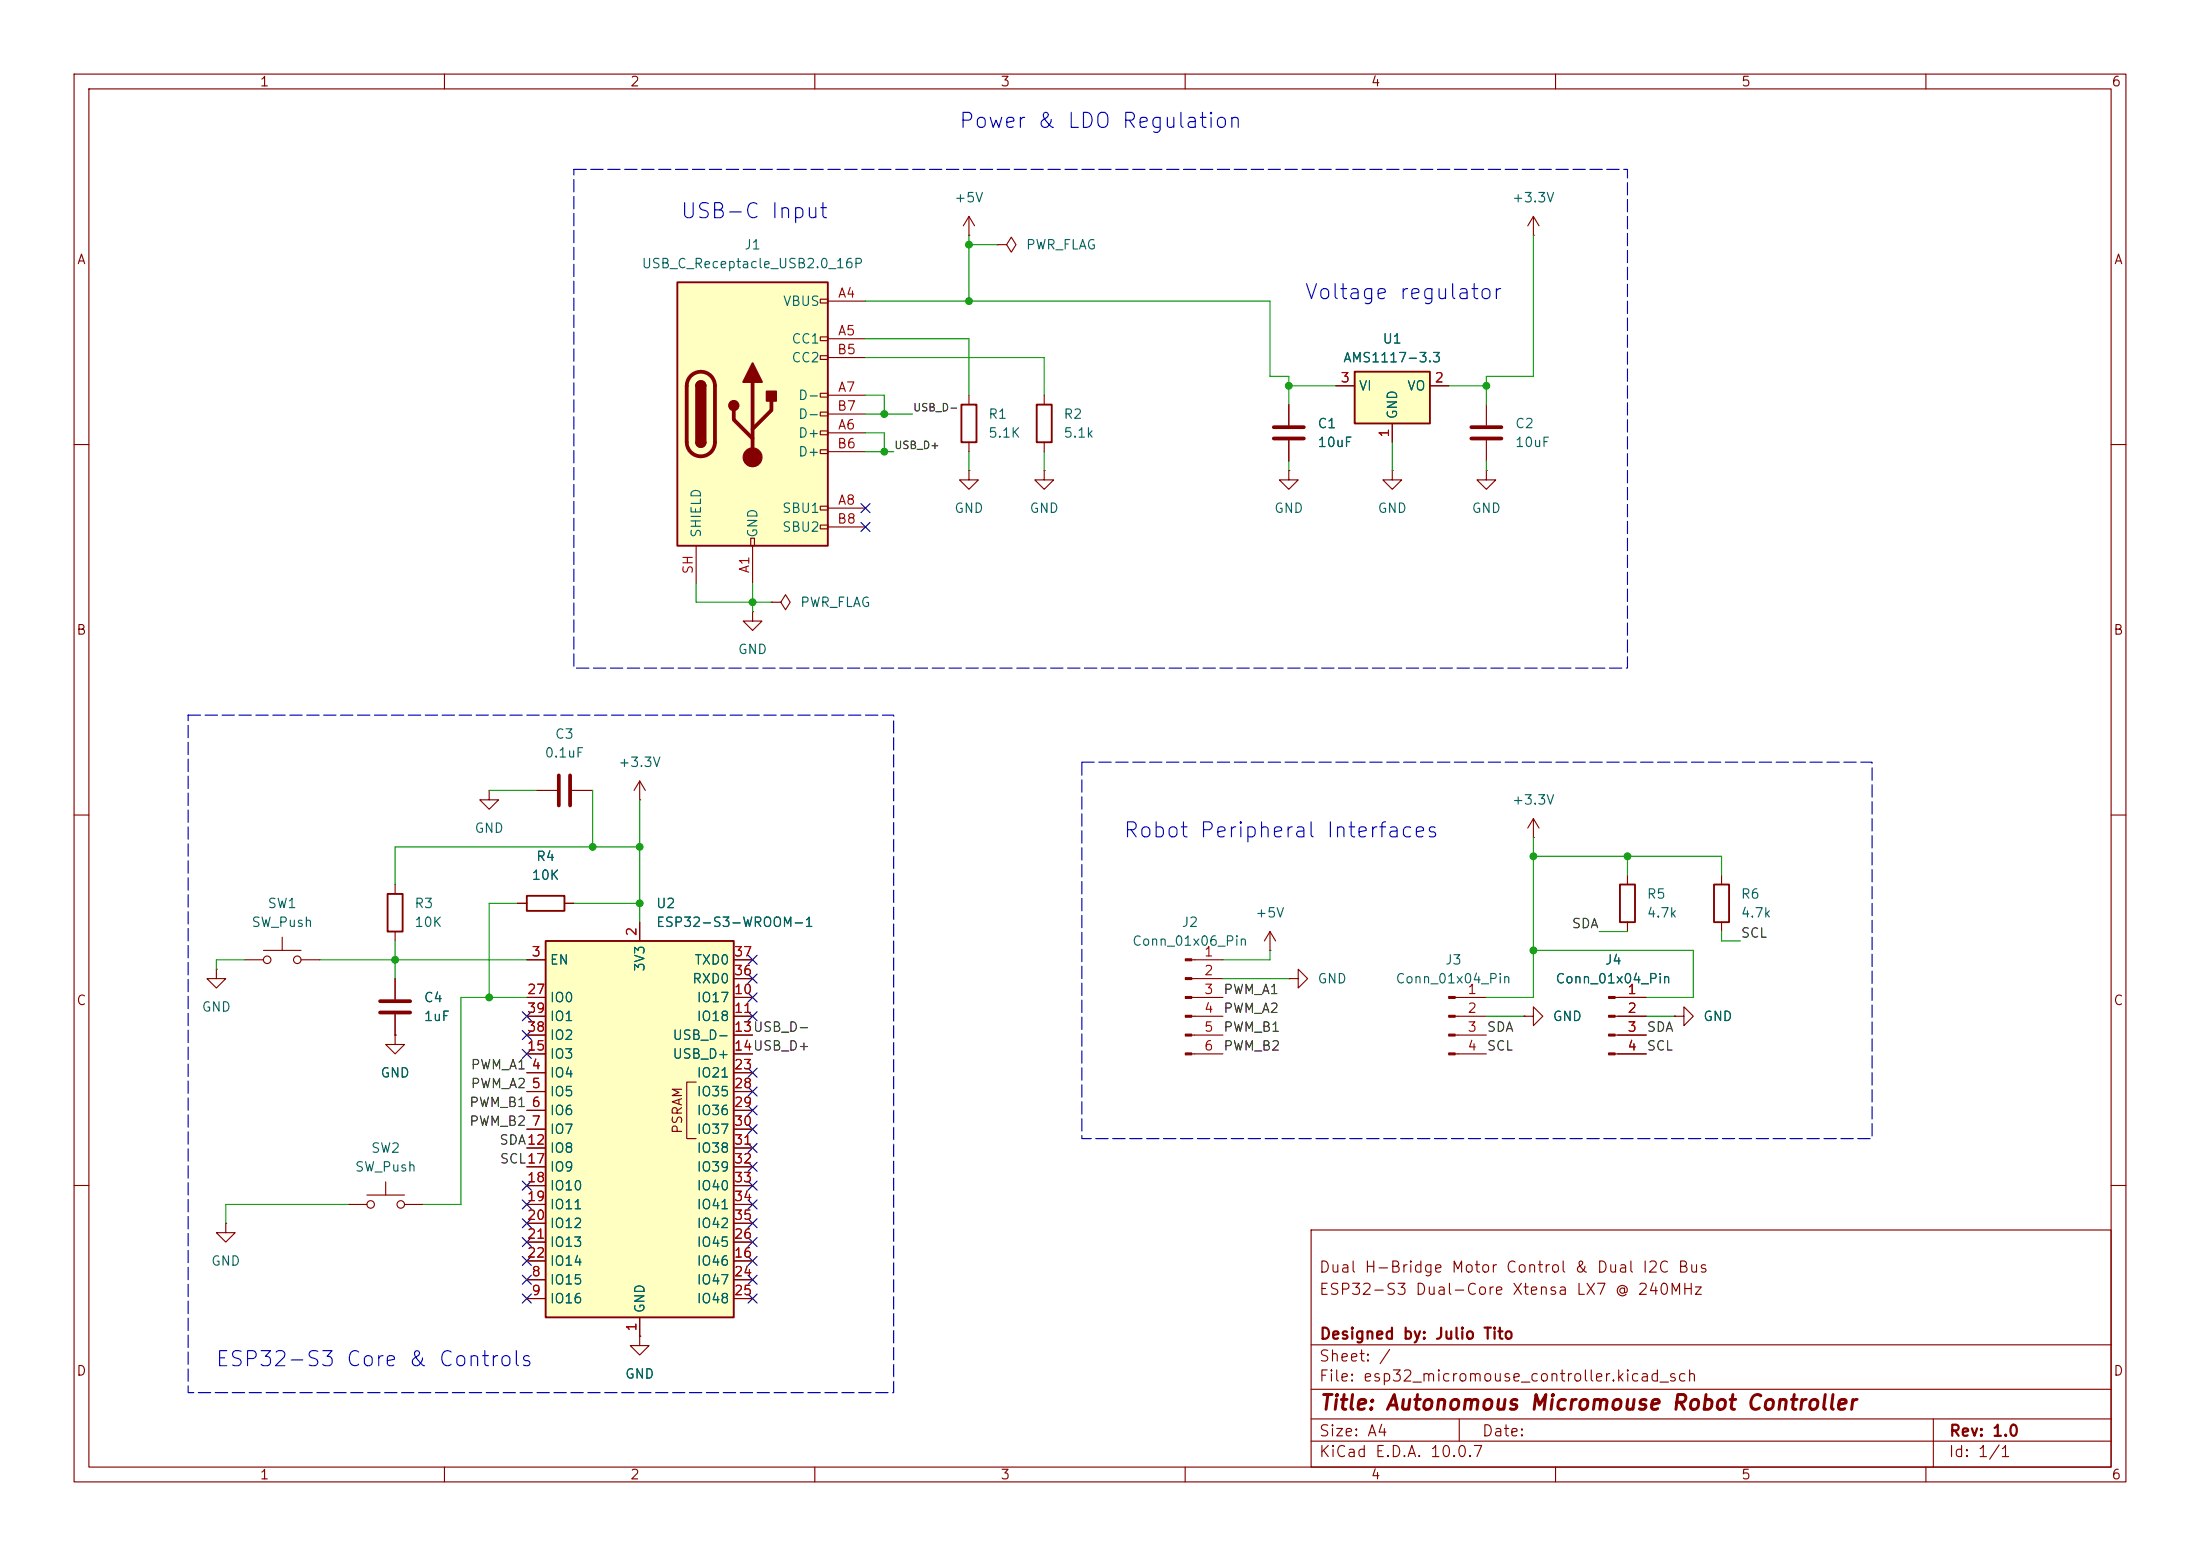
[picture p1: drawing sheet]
<svg xmlns="http://www.w3.org/2000/svg" width="297mm" height="210mm" viewBox="0 0 297 210" stroke-linecap="round" stroke-linejoin="round" font-family="sans-serif">
<g fill="none" stroke="#840000" stroke-width=".15">
<path d="M10 10h277v190h-277zM12 12h273v186h-273zM60 10v2M110 10v2M160 10v2M210 10v2M260 10v2M130.8 53.3v1.3M130.8 59.7v1.3M141 53.3v1.3M141 59.7v1.3M174 54.6v2.8"/>
<path d="M174 59.4v2.8M200.7 54.6v2.8M200.7 59.4v2.8M10 60h2M130.8 63.5v1.3h1.3l-1.3 1.2-1.3-1.2h1.3M130.8 63.5h.1M141 63.5v1.3h1.2l-1.2 1.2-1.3-1.2h1.3M141 63.5h.1M188 63.5v1.3h1.2l-1.2 1.2-1.3-1.2h1.3M188 63.5h.1M200.7 63.5v1.3h1.2l-1.2 1.2-1.3-1.2h1.3M200.7 63.5h.1"/>
<path d="M285 60h2M101.6 82.6v1.2h1.3l-1.3 1.3-1.3-1.3h1.3M101.6 82.6h.1M104.1 81.3h1.3l.6-1 .7 1-.7 1-.6-1M104.1 81.3h.1M10 110h2M53.3 119.4v1.3M66 106.7v1.3h-1.2l1.2 1.2 1.3-1.2h-1.3M66 106.7h.1M207 113h.1M207 110.5l-.8 1.3M207 110.5l.8 1.3"/>
<path d="M207 110.5v2.5M232.4 118.1v1.3M285 110h2M29.2 130.8v1.3h-1.3l1.3 1.3 1.3-1.3h-1.3M29.2 130.8h.1M33 129.5h2.6M35.6 128.3h5M38.1 126.5v1.8M40.6 129.5h2.6M53.3 125.7v1.3M160.9 134.6h4.2M160.9 137.2h4.2"/>
<path d="M160.9 139.7h4.2M160.9 129.5h4.2M160.9 132.1h4.2M171.4 128.3h.1M171.4 125.7l-.7 1.3M171.4 125.7l.8 1.3M171.4 125.7v2.6M174 132.1h1.3v-1.3l1.2 1.3-1.2 1.3v-1.3M174 132.1h.1M205.7 137.2h1.3v-1.3l1.3 1.3-1.3 1.2v-1.2M205.7 137.2h.1M218 134.6h4.2"/>
<path d="M218 137.2h4.2M218 139.7h4.2M226.1 137.2h1.2v-1.3l1.3 1.3-1.3 1.2v-1.2M226.1 137.2h.1M232.4 124.5v1.2M160.9 142.2h4.2M218 142.2h4.2M10 160h2M177 166h108v32h-108zM285 160h2M60 198v2M110 198v2"/>
<path d="M160 198v2M177 194.5h108M177 191.5h108M177 187.5h108M177 181.5h108M197 191.5v3M210 198v2M260 198v2M261 191.5v6.5"/>
<circle cx="36.1" cy="129.5" r=".51"/>
<circle cx="40.1" cy="129.5" r=".51"/>
</g>
<path d="M129.8 54.6h2v5.1h-2zM140 54.6h2v5.1h-2zM231.4 119.4h2v5.1h-2zM52.3 120.7h2.1v5h-2.1z" fill="none" stroke="#840000" stroke-width=".25"/>
<path d="M172 57.7h4M172 59.2h4M198.6 57.7h4.1M198.6 59.2h4.1" fill="none" stroke="#840000" stroke-width=".51"/>
<g fill="#840000" stroke="#840000" stroke-width=".15">
<path d="M217.2 134.5h.8v.2h-.8z"/>
<path d="M217.2 137h.8v.3h-.8z"/>
<path d="M217.2 139.6h.8v.2h-.8z"/>
<path d="M217.2 142.1h.8v.3h-.8z"/>
<path d="M160 129.4h.9v.3h-.9z"/>
<path d="M160 132h.9v.2h-.9z"/>
<path d="M160 134.5h.9v.2h-.9z"/>
<path d="M160 137h.9v.3h-.9z"/>
<path d="M160 139.6h.9v.2h-.9z"/>
<path d="M160 142.1h.9v.3h-.9z"/>
</g>
<path d="M91.4 38.1h20.4v35.6h-20.4z" fill="#ffffc2"/>
<g fill="none" stroke="#840000" stroke-width=".15">
<path d="M134.6 33h1.3l.6-1 .7 1-.7 1-.6-1M134.6 33h.1M207 31.8h.1M207 29.2l-.8 1.3M207 29.2l.8 1.3M207 29.2v2.6M110.7 40.4h1.1v.5h-1.1zM110.7 45.5h1.1v.5h-1.1zM110.7 48h1.1v.5h-1.1zM110.7 53.1h1.1v.5h-1.1zM110.7 55.6h1.1v.5h-1.1zM110.7 58.2h1.1v.5h-1.1z"/>
<path d="M111.8 40.6h5M111.8 45.7h5M111.8 58.4h5M111.8 53.3h5M111.8 48.3h5M111.8 55.9h5M94 73.7v5M101.3 72.6h.6v1.1h-.6zM101.6 73.7v5M110.7 60.7h1.1v.5h-1.1zM110.7 68.3h1.1v.5h-1.1zM110.7 70.9h1.1v.5h-1.1z"/>
<path d="M111.8 68.6h5M111.8 61h5M111.8 71.1h5M174 63.5v1.3h1.3l-1.3 1.2-1.3-1.2h1.3M174 63.5h.1M219.7 118.1v1.3M219.7 124.5v1.2"/>
</g>
<path d="M91.4 38.1h20.4v35.6h-20.4zM94 52.1a.64 .64 0 0 1 .6-.7 .64 .64 0 0 1 .6 .7M94 59.7a.64 .64 0 0 0 .6 .6 .64 .64 0 0 0 .6-.6M218.7 119.4h2v5.1h-2z" fill="none" stroke="#840000" stroke-width=".25"/>
<path d="M93.3 50.7a1.9 1.9 0 0 1 2-.4 1.9 1.9 0 0 1 1.2 1.8v7.6a1.91 1.91 0 0 1-1.9 1.9 1.91 1.91 0 0 1-1.9-1.9v-7.6a1.9 1.9 0 0 1 .6-1.4zM99.1 55.4v1.2l2.5 2.6M101.6 51.6v10.1M104.1 54.1v1.3l-2.5 2.5" fill="none" stroke="#840000" stroke-width=".51"/>
<g fill="#840000" stroke="#840000" stroke-width=".25">
<path d="M94 52.1h1.2v7.6h-1.2z"/>
<path d="M94.2 51.6a.64 .64 0 0 1 .7-.1 .64 .64 0 0 1 .3 .6h-1.2z"/>
<path d="M94 59.7h1.2a.64 .64 0 0 1-.6 .6 .64 .64 0 0 1-.6-.6z"/>
<path d="M101.6 49l1.3 2.6h-2.6z"/>
<path d="M103.5 52.8h1.3v1.3h-1.3z"/>
<circle cx="99.1" cy="54.7" r=".63"/>
</g>
<circle cx="101.6" cy="61.7" r="1.27" fill="#840000" stroke="#840000" stroke-width=".15"/>
<path d="M182.9 50.2h10.1v7h-10.1z" fill="#ffffc2"/>
<path d="M182.9 50.2h10.1v7h-10.1z" fill="none" stroke="#840000" stroke-width=".25"/>
<g fill="none" stroke="#840000" stroke-width=".15">
<path d="M130.8 31.8h.1M130.8 29.2l-.8 1.3M130.8 29.2l.8 1.3M130.8 29.2v2.6M180.3 52.1h2.6M188 57.2v2.5M193 52.1h2.6M72.4 106.7h2.8M77.2 106.7h2.8M196.4 134.6h4.3M196.4 137.2h4.3M196.4 139.7h4.3"/>
<path d="M196.4 142.2h4.3M86.4 180.3v1.3h-1.3l1.3 1.3 1.2-1.3h-1.2M86.4 180.3h.1"/>
</g>
<path d="M75.4 104.6v4.1M77 104.6v4.1" fill="none" stroke="#840000" stroke-width=".51"/>
<g fill="#840000" stroke="#840000" stroke-width=".15">
<path d="M195.6 134.5h.8v.2h-.8z"/>
<path d="M195.6 137h.8v.3h-.8z"/>
<path d="M195.6 139.6h.8v.2h-.8z"/>
<path d="M195.6 142.1h.8v.3h-.8z"/>
</g>
<path d="M73.7 127h25.4v50.8h-25.4z" fill="#ffffc2"/>
<path d="M71.1 120.9h5.1v2h-5.1zM73.7 127h25.4v50.8h-25.4z" fill="none" stroke="#840000" stroke-width=".25"/>
<g fill="none" stroke="#840000" stroke-width=".15">
<path d="M174 54.6v2.8M174 59.4v2.8M180.3 52.1h2.6M188 57.2v2.5M193 52.1h2.6M86.4 108h.1M86.4 105.4v2.6M86.4 105.4l-.8 1.3M86.4 105.4l.7 1.3M53.3 139.7v1.3h-1.2l1.2 1.2 1.3-1.2h-1.3M53.3 139.7h.1M53.3 132.1v2.8"/>
<path d="M53.3 136.9v2.8M69.8 121.9h1.3M71.1 129.5h2.6M71.1 134.6h2.6M71.1 137.2h2.6M71.1 139.7h2.6M76.2 121.9h1.3M86.4 124.5v2.5M99.1 129.5h2.5M99.1 134.6h2.5M99.1 137.2h2.5M99.1 139.7h2.5"/>
<path d="M99.1 132.1h2.5M205.7 137.2h.1M218.4 134.6h3.8M218.4 137.2h3.8M218.4 139.7h3.8M226.1 137.2h.1M52.1 159.5v1.8M71.1 144.8h2.6M71.1 147.3h2.6M71.1 149.9h2.6M71.1 152.4h2.6M71.1 154.9h2.6"/>
<path d="M71.1 142.2h2.6M71.1 157.5h2.6M94 146.1h-1.3v7.6h1.3M99.1 144.8h2.5M99.1 147.3h2.5M99.1 149.9h2.5M99.1 152.4h2.5M99.1 154.9h2.5M99.1 142.2h2.5M99.1 157.5h2.5M218.4 142.2h3.8M30.5 165.1v1.3h-1.3l1.3 1.2 1.2-1.2h-1.2"/>
<path d="M30.5 165.1h.1M47 162.6h2.5M49.5 161.3h5.1M54.6 162.6h2.5M71.1 172.7h2.6M71.1 175.3h2.6M71.1 170.2h2.6M71.1 160h2.6M71.1 162.6h2.6M71.1 165.1h2.6M71.1 167.6h2.6M86.4 177.8v2.5"/>
<path d="M99.1 172.7h2.5M99.1 175.3h2.5M99.1 170.2h2.5M99.1 160h2.5M99.1 162.6h2.5M99.1 165.1h2.5M99.1 167.6h2.5M86.4 180.3h.1"/>
<circle cx="50" cy="162.6" r=".51"/>
<circle cx="54.1" cy="162.6" r=".51"/>
</g>
<path d="M51.3 135.1h4.1M51.3 136.7h4.1" fill="none" stroke="#840000" stroke-width=".51"/>
<g fill="none" stroke="#009600" stroke-width=".15">
<path d="M130.8 31.8v8.8M130.8 33h3.8M207 31.8v19h-6.3v3.8M116.8 40.6h54.6v10.2h2.6v3.8M116.8 53.3h2.6v2.6M116.8 58.4h2.6v2.6M116.8 55.9h6.4M116.8 45.7h14v7.6M116.8 48.3h24.2v5M174 52.1h6.3M188 59.7v3.8M195.6 52.1h5.1"/>
<path d="M94 78.7v2.6h10.1M101.6 78.7v3.9M116.8 61h3.8M130.8 61v2.5M141 61v2.5M174 62.2v1.3M200.7 62.2v1.3M66 106.7h6.4M80 106.7v7.6M86.4 114.3h-33.1v5.1M86.4 108v16.5M207 115.6h25.4v2.5"/>
<path d="M207 113v21.6h-6.3M219.7 115.6v2.5M33 129.5h-3.8v1.3M43.2 129.5h27.9M53.3 127v5.1M69.8 121.9h-3.8v12.7M71.1 134.6h-8.9v28h-5.1M77.5 121.9h8.9M165.1 132.1h8.9M171.4 128.3v1.2h-6.3M200.7 137.2h5M207 128.3h21.6v6.3h-6.4"/>
<path d="M215.9 125.7h3.8M222.2 137.2h3.9M232.4 125.7v1.3h2.5M47 162.6h-16.5v2.5"/>
</g>
<g fill="none" stroke="#000084" stroke-width=".15">
<path d="M116.2 68l1.2 1.2M116.2 70.5l1.2 1.2M117.4 68l-1.2 1.2M117.4 70.5l-1.2 1.2M70.5 139.1l1.2 1.2M70.5 136.6l1.2 1.2M71.7 139.1l-1.2 1.2M71.7 136.6l-1.2 1.2M101 131.5l1.2 1.2M101 128.9l1.2 1.2M101 136.6l1.2 1.2M101 134l1.2 1.2"/>
<path d="M102.2 131.5l-1.2 1.2M102.2 128.9l-1.2 1.2M102.2 136.6l-1.2 1.2M102.2 134l-1.2 1.2M70.5 159.4l1.2 1.2M70.5 141.6l1.2 1.2M71.7 159.4l-1.2 1.2M71.7 141.6l-1.2 1.2M101 144.2l1.2 1.2M101 149.3l1.2 1.2M101 156.9l1.2 1.2M101 159.4l1.2 1.2"/>
<path d="M101 146.7l1.2 1.2M101 154.3l1.2 1.2M101 151.8l1.2 1.2M102.2 144.2l-1.2 1.2M102.2 149.3l-1.2 1.2M102.2 156.9l-1.2 1.2M102.2 159.4l-1.2 1.2M102.2 146.7l-1.2 1.2M102.2 154.3l-1.2 1.2M102.2 151.8l-1.2 1.2M70.5 172.1l1.2 1.2M70.5 174.7l1.2 1.2"/>
<path d="M70.5 162l1.2 1.2M70.5 167l1.2 1.2M70.5 169.6l1.2 1.2M70.5 164.5l1.2 1.2M71.7 172.1l-1.2 1.2M71.7 174.7l-1.2 1.2M71.7 162l-1.2 1.2M71.7 167l-1.2 1.2M71.7 169.6l-1.2 1.2M71.7 164.5l-1.2 1.2M101 169.6l1.2 1.2M101 164.5l1.2 1.2"/>
<path d="M101 162l1.2 1.2M101 167l1.2 1.2M101 172.1l1.2 1.2M101 174.7l1.2 1.2M102.2 169.6l-1.2 1.2M102.2 164.5l-1.2 1.2M102.2 162l-1.2 1.2M102.2 167l-1.2 1.2M102.2 172.1l-1.2 1.2M102.2 174.7l-1.2 1.2"/>
</g>
<path d="M77.5 22.9h142.2v67.3h-142.2zM25.4 96.5h95.2v91.5h-95.2zM146 102.9h106.7v50.8h-106.7z" fill="none" stroke="#0000c2" stroke-width=".15" stroke-dasharray="1.7 .6"/>
<g fill="#009600" stroke="#009600" stroke-width=".14">
<circle cx="53.3" cy="129.5" r=".46"/>
<circle cx="174" cy="52.1" r=".46"/>
<circle cx="200.7" cy="52.1" r=".46"/>
<circle cx="119.4" cy="55.9" r=".46"/>
<circle cx="86.4" cy="114.3" r=".46"/>
<circle cx="80" cy="114.3" r=".46"/>
<circle cx="119.4" cy="61" r=".46"/>
<circle cx="101.6" cy="81.3" r=".46"/>
<circle cx="130.8" cy="40.6" r=".46"/>
<circle cx="130.8" cy="33" r=".46"/>
<circle cx="86.4" cy="121.9" r=".46"/>
<circle cx="66" cy="134.6" r=".46"/>
<circle cx="207" cy="115.6" r=".46"/>
<circle cx="219.7" cy="115.6" r=".46"/>
<circle cx="207" cy="128.3" r=".46"/>
</g>
<g font-size="2" fill="#0000c2">
<text x="129.3" y="17.8">Power &amp; LDO Regulation</text>
<text x="91.7" y="30">USB-C Input</text>
<text x="176" y="40.9">Voltage regulator</text>
<text x="151.5" y="113.6">Robot Peripheral Interfaces</text>
<text x="29" y="184.9">ESP32-S3 Core &amp; Controls</text>
</g>
<text font-size="2" fill="#840000" x="178" y="190.8">Title: Autonomous Micromouse Robot Controller</text>
<g font-size="1.5" fill="#840000">
<text x="178" y="172.1">Dual H-Bridge Motor Control &amp; Dual I2C Bus</text>
<text x="178" y="175.1">ESP32-S3 Dual-Core Xtensa LX7 @ 240MHz</text>
<text x="178" y="184.1">Sheet: /</text>
<text x="178" y="181.1">Designed by: Julio Tito</text>
<text x="178" y="186.8">File: esp32_micromouse_controller.kicad_sch</text>
<text x="178" y="197">KiCad E.D.A. 10.0.7</text>
<text x="178" y="194.2">Size: A4</text>
<text x="200" y="194.2">Date:</text>
<text x="263" y="197">Id: 1/1</text>
<text x="263" y="194.2">Rev: 1.0</text>
</g>
<g font-size="1.3" fill="#840000">
<text x="35" y="12">1</text>
<text x="85" y="12">2</text>
<text x="135" y="12">3</text>
<text x="185" y="12">4</text>
<text x="235" y="12">5</text>
<text x="285" y="12">6</text>
<text x="10.3" y="36">A</text>
<text x="285.3" y="36">A</text>
<text x="10.2" y="86">B</text>
<text x="285.2" y="86">B</text>
<text x="10.2" y="136">C</text>
<text x="285.2" y="136">C</text>
<text x="92.4" y="153.1" transform="rotate(-90 92.4 153.1)">PSRAM</text>
<text x="10.2" y="186">D</text>
<text x="285.2" y="186">D</text>
<text x="35" y="200">1</text>
<text x="85" y="200">2</text>
<text x="135" y="200">3</text>
<text x="185" y="200">4</text>
<text x="235" y="200">5</text>
<text x="285" y="200">6</text>
</g>
<g font-size="1.3" fill="#006464">
<text x="128.7" y="27.6">+5V</text>
<text x="204" y="27.6">+3.3V</text>
<text x="100.4" y="34">J1</text>
<text x="138.4" y="34">PWR_FLAG</text>
<text x="86.5" y="36.5">USB_C_Receptacle_USB2.0_16P</text>
<text x="105.6" y="41.6">VBUS</text>
<text x="106.8" y="46.7">CC1</text>
<text x="186.6" y="46.7">U1</text>
<text x="106.8" y="49.2">CC2</text>
<text x="181.2" y="49.2">AMS1117-3.3</text>
<text x="183.4" y="53">VI</text>
<text x="189.9" y="53">VO</text>
<text x="107.7" y="59.4">D+</text>
<text x="107.7" y="54.3">D-</text>
<text x="107.7" y="56.8">D-</text>
<text x="133.3" y="56.8">R1</text>
<text x="133.3" y="59.4">5.1K</text>
<text x="143.5" y="56.8">R2</text>
<text x="143.5" y="59.4">5.1k</text>
<text x="177.8" y="58.1">C1</text>
<text x="188.9" y="56.7" transform="rotate(-90 188.9 56.7)">GND</text>
<text x="204.5" y="58.1">C2</text>
<text x="107.7" y="61.9">D+</text>
<text x="177.8" y="60.7">10uF</text>
<text x="204.5" y="60.7">10uF</text>
<text x="105.5" y="69.5">SBU1</text>
<text x="128.7" y="69.5">GND</text>
<text x="138.9" y="69.5">GND</text>
<text x="171.9" y="69.5">GND</text>
<text x="185.9" y="69.5">GND</text>
<text x="198.6" y="69.5">GND</text>
<text x="94.9" y="72.7" transform="rotate(-90 94.9 72.7)">SHIELD</text>
<text x="102.6" y="72.7" transform="rotate(-90 102.6 72.7)">GND</text>
<text x="105.5" y="72.1">SBU2</text>
<text x="107.9" y="82.2">PWR_FLAG</text>
<text x="99.5" y="88.6">GND</text>
<text x="74.8" y="100">C3</text>
<text x="73.4" y="102.6">0.1uF</text>
<text x="83.4" y="103.8">+3.3V</text>
<text x="64" y="112.7">GND</text>
<text x="204" y="108.9">+3.3V</text>
<text x="71.7" y="119.1">10K</text>
<text x="72.3" y="116.5">R4</text>
<text x="33.9" y="125.4">SW_Push</text>
<text x="36" y="122.9">SW1</text>
<text x="55.9" y="122.9">R3</text>
<text x="55.9" y="125.4">10K</text>
<text x="88.5" y="122.9">U2</text>
<text x="88.5" y="125.4">ESP32-S3-WROOM-1</text>
<text x="159.4" y="125.4">J2</text>
<text x="169.4" y="124.2">+5V</text>
<text x="222.2" y="121.6">R5</text>
<text x="222.2" y="124.2">4.7k</text>
<text x="234.9" y="121.6">R6</text>
<text x="234.9" y="124.2">4.7k</text>
<text x="74.1" y="130.5">EN</text>
<text x="87.3" y="131.2" transform="rotate(-90 87.3 131.2)">3V3</text>
<text x="93.7" y="130.5">TXD0</text>
<text x="152.8" y="128">Conn_01x06_Pin</text>
<text x="195" y="130.5">J3</text>
<text x="216.6" y="130.5">J4</text>
<text x="27.1" y="136.9">GND</text>
<text x="57.1" y="135.6">C4</text>
<text x="74.1" y="135.6">IO0</text>
<text x="93.4" y="133">RXD0</text>
<text x="94" y="135.6">IO17</text>
<text x="177.8" y="133">GND</text>
<text x="188.3" y="133">Conn_01x04_Pin</text>
<text x="209.9" y="133">Conn_01x04_Pin</text>
<text x="57.1" y="138.1">1uF</text>
<text x="74.1" y="143.2">IO3</text>
<text x="74.1" y="140.7">IO2</text>
<text x="74.1" y="138.1">IO1</text>
<text x="90.7" y="140.7">USB_D-</text>
<text x="90.7" y="143.2">USB_D+</text>
<text x="94" y="138.1">IO18</text>
<text x="209.5" y="138.1">GND</text>
<text x="229.9" y="138.1">GND</text>
<text x="51.3" y="145.7">GND</text>
<text x="74.1" y="145.7">IO4</text>
<text x="74.1" y="148.3">IO5</text>
<text x="94" y="145.7">IO21</text>
<text x="94" y="148.3">IO35</text>
<text x="50" y="155.9">SW2</text>
<text x="74.1" y="150.8">IO6</text>
<text x="74.1" y="153.4">IO7</text>
<text x="74.1" y="155.9">IO8</text>
<text x="94" y="150.8">IO36</text>
<text x="94" y="153.4">IO37</text>
<text x="94" y="155.9">IO38</text>
<text x="47.8" y="158.4">SW_Push</text>
<text x="74.1" y="158.4">IO9</text>
<text x="74.1" y="161">IO10</text>
<text x="94" y="158.4">IO39</text>
<text x="94" y="161">IO40</text>
<text x="74.1" y="163.5">IO11</text>
<text x="74.1" y="166.1">IO12</text>
<text x="94" y="163.5">IO41</text>
<text x="94" y="166.1">IO42</text>
<text x="28.4" y="171.1">GND</text>
<text x="74.1" y="173.7">IO15</text>
<text x="74.1" y="168.6">IO13</text>
<text x="74.1" y="171.1">IO14</text>
<text x="94" y="171.1">IO46</text>
<text x="94" y="173.7">IO47</text>
<text x="94" y="168.6">IO45</text>
<text x="74.1" y="176.2">IO16</text>
<text x="87.3" y="177.3" transform="rotate(-90 87.3 177.3)">GND</text>
<text x="94" y="176.2">IO48</text>
<text x="84.3" y="186.4">GND</text>
</g>
<g font-size="1.3" fill="#a90000">
<text x="113" y="40.5">A4</text>
<text x="113" y="45.6">A5</text>
<text x="112.9" y="48.1">B5</text>
<text x="113" y="53.2">A7</text>
<text x="180.9" y="51.9">3</text>
<text x="193.6" y="51.9">2</text>
<text x="112.9" y="55.7">B7</text>
<text x="113" y="58.3">A6</text>
<text x="187.8" y="59.2" transform="rotate(-90 187.8 59.2)">1</text>
<text x="112.9" y="60.8">B6</text>
<text x="112.9" y="71">B8</text>
<text x="113" y="68.4">A8</text>
<text x="93.8" y="77.6" transform="rotate(-90 93.8 77.6)">SH</text>
<text x="101.5" y="77.5" transform="rotate(-90 101.5 77.5)">A1</text>
<text x="71.7" y="129.4">3</text>
<text x="86.2" y="126.5" transform="rotate(-90 86.2 126.5)">2</text>
<text x="99" y="131.9">36</text>
<text x="99" y="129.4">37</text>
<text x="162.5" y="129.4">1</text>
<text x="162.5" y="131.9">2</text>
<text x="71.1" y="134.5">27</text>
<text x="71.1" y="137">39</text>
<text x="99" y="134.5">10</text>
<text x="99" y="137">11</text>
<text x="162.5" y="134.5">3</text>
<text x="162.5" y="137">4</text>
<text x="198" y="134.5">1</text>
<text x="198" y="137">2</text>
<text x="219.6" y="134.5">1</text>
<text x="219.6" y="137">2</text>
<text x="71.1" y="142.1">15</text>
<text x="71.1" y="139.6">38</text>
<text x="99" y="139.6">13USB_D-</text>
<text x="99" y="142.1">14USB_D+</text>
<text x="99" y="139.6">13</text>
<text x="99" y="142.1">14</text>
<text x="162.5" y="139.6">5</text>
<text x="162.5" y="142.1">6</text>
<text x="198" y="139.6">3</text>
<text x="198" y="142.1">4</text>
<text x="219.6" y="139.6">3</text>
<text x="219.6" y="142.1">4</text>
<text x="71.7" y="144.6">4</text>
<text x="71.7" y="147.2">5</text>
<text x="71.7" y="149.7">6</text>
<text x="99" y="144.6">23</text>
<text x="99" y="147.2">28</text>
<text x="99" y="149.7">29</text>
<text x="71.1" y="154.8">12</text>
<text x="71.7" y="152.3">7</text>
<text x="99" y="152.3">30</text>
<text x="99" y="154.8">31</text>
<text x="71.1" y="159.9">18</text>
<text x="71.1" y="157.3">17</text>
<text x="99" y="157.3">32</text>
<text x="99" y="159.9">33</text>
<text x="71.1" y="162.4">19</text>
<text x="71.1" y="165">20</text>
<text x="71.1" y="167.5">21</text>
<text x="99" y="167.5">26</text>
<text x="99" y="162.4">34</text>
<text x="99" y="165">35</text>
<text x="71.1" y="170">22</text>
<text x="71.7" y="172.6">8</text>
<text x="99" y="170">16</text>
<text x="99" y="172.6">24</text>
<text x="71.7" y="175.1">9</text>
<text x="86.2" y="179.8" transform="rotate(-90 86.2 179.8)">1</text>
<text x="99" y="175.1">25</text>
</g>
<g font-size="1.3" fill="#0f0f0f">
<text x="212.1" y="125.6">SDA</text>
<text x="234.9" y="126.9">SCL</text>
<text x="165.1" y="134.5">PWM_A1</text>
<text x="165.1" y="137">PWM_A2</text>
<text x="165.1" y="142.1">PWM_B2</text>
<text x="165.1" y="139.6">PWM_B1</text>
<text x="200.6" y="139.6">SDA</text>
<text x="200.6" y="142.1">SCL</text>
<text x="222.2" y="139.6">SDA</text>
<text x="222.2" y="142.1">SCL</text>
<text x="63.3" y="149.7">PWM_B1</text>
<text x="63.5" y="144.7">PWM_A1</text>
<text x="63.5" y="147.2">PWM_A2</text>
<text x="63.3" y="152.3">PWM_B2</text>
<text x="67.3" y="154.8">SDA12</text>
<text x="67.4" y="157.4">SCL17</text>
</g>
<g font-size="1" fill="#0f0f0f">
<text x="123.2" y="55.8">USB_D-</text>
<text x="120.6" y="60.9">USB_D+</text>
</g>
</svg>
